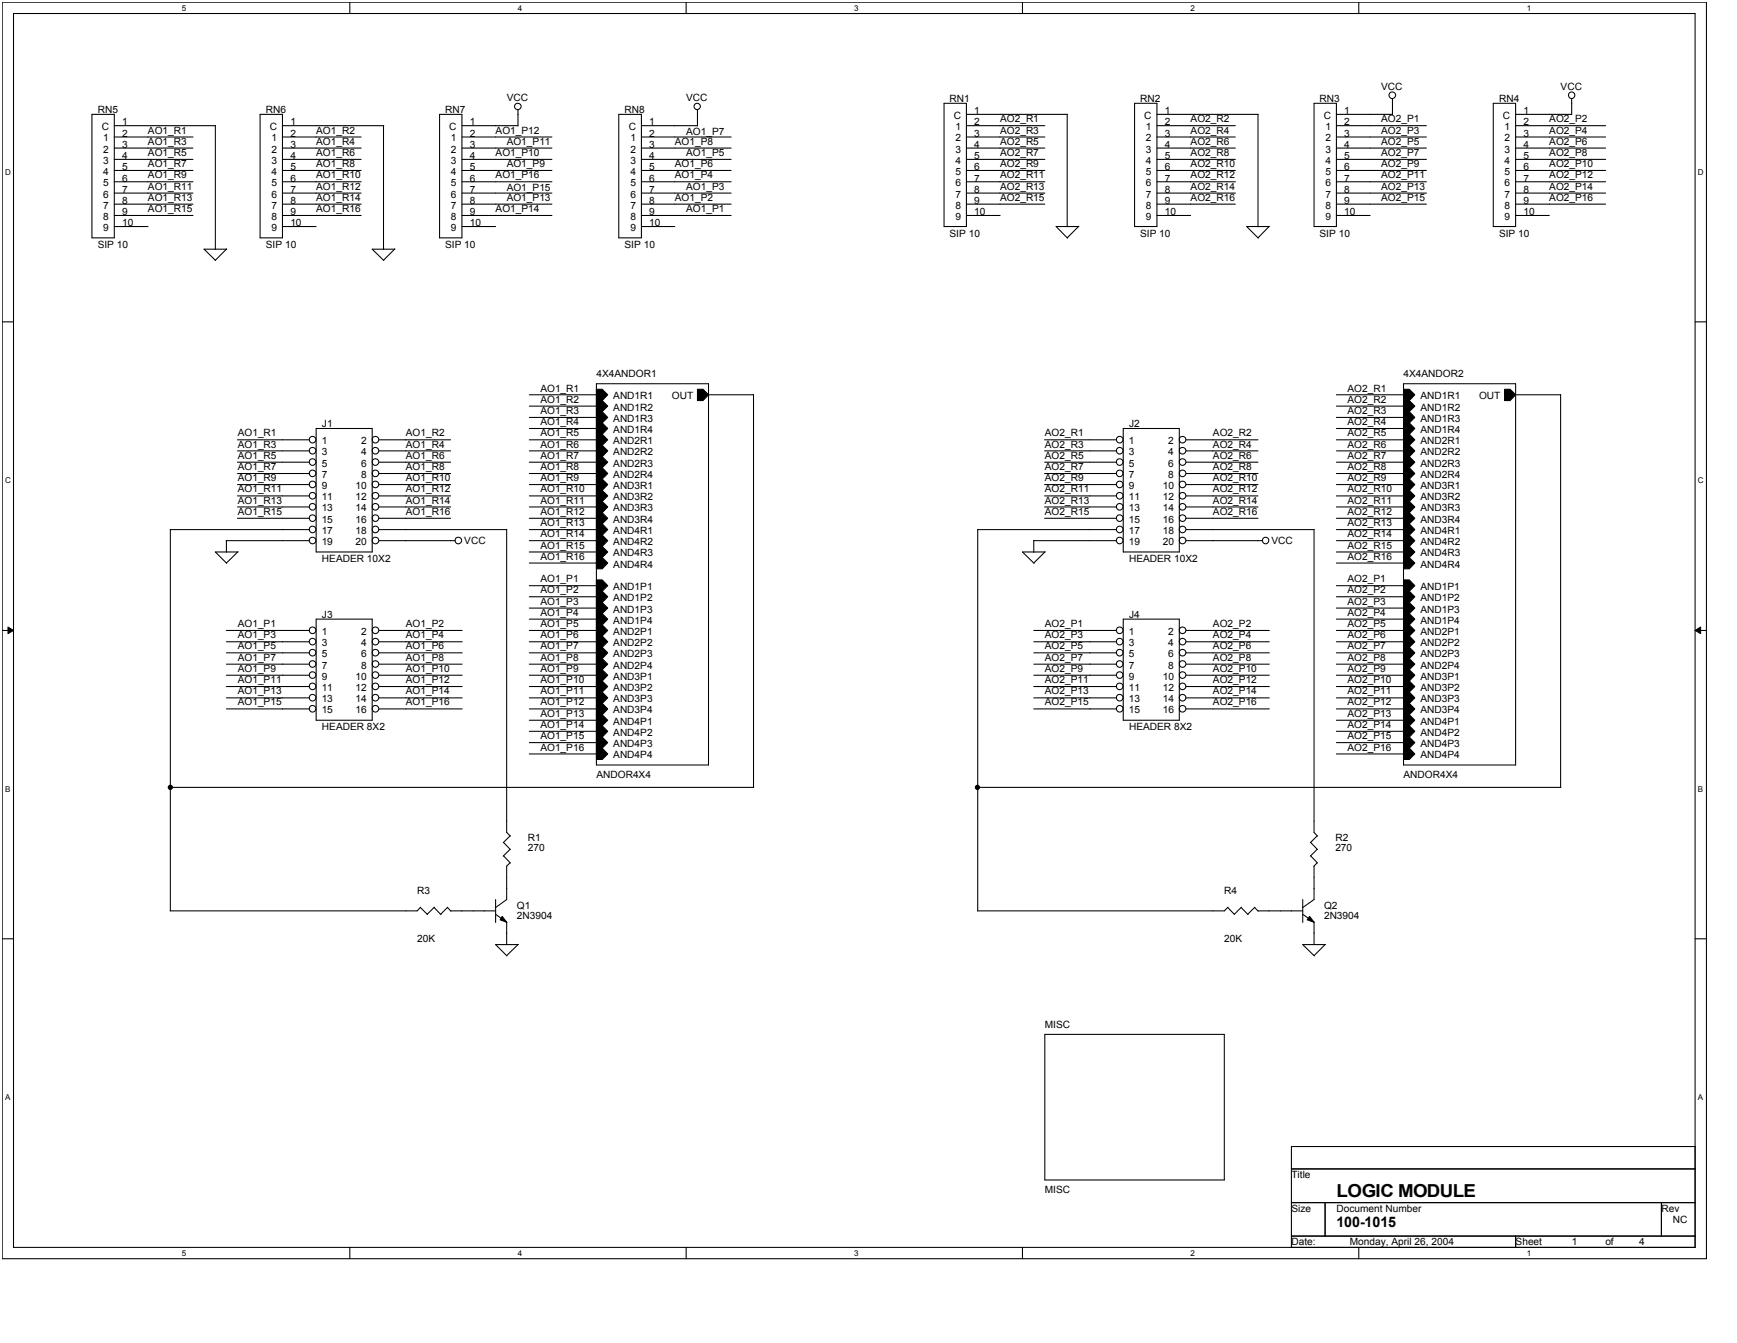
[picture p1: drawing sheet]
<svg xmlns="http://www.w3.org/2000/svg" width="279mm" height="216mm" viewBox="0 0 279 216" stroke-linecap="round" stroke-linejoin="round" font-family="sans-serif">
<path d="M.4 .4h274.1v202h-274.1zM2.2 2.2h270.5v198.3h-270.5z" fill="none" stroke="#000" stroke-width=".17"/>
<g fill="#fff">
<path d="M29.2 .6h.7v1.4h-.7z"/>
<path d="M29.2 200.7h.7v1.4h-.7z"/>
</g>
<path d="M56.3 .4v1.8M56.3 200.5v1.9" fill="none" stroke="#000" stroke-width=".17"/>
<g fill="#fff">
<path d="M83.3 .6h.7v1.4h-.7z"/>
<path d="M83.3 200.7h.7v1.4h-.7z"/>
</g>
<path d="M110.4 .4v1.8M110.4 200.5v1.9" fill="none" stroke="#000" stroke-width=".17"/>
<g fill="#fff">
<path d="M137.4 .6h.7v1.4h-.7z"/>
<path d="M137.4 200.7h.7v1.4h-.7z"/>
</g>
<path d="M164.5 .4v1.8M164.5 200.5v1.9" fill="none" stroke="#000" stroke-width=".17"/>
<g fill="#fff">
<path d="M191.5 .6h.7v1.4h-.7z"/>
<path d="M191.5 200.7h.7v1.4h-.7z"/>
</g>
<path d="M218.6 .4v1.8M218.6 200.5v1.9" fill="none" stroke="#000" stroke-width=".17"/>
<g fill="#fff">
<path d="M245.6 .6h.7v1.4h-.7z"/>
<path d="M245.6 200.7h.7v1.4h-.7z"/>
<path d="M.8 26.9h.9v1.4h-.9z"/>
<path d="M273.1 26.9h.9v1.4h-.9z"/>
<path d="M.8 76.5h.9v1.4h-.9z"/>
<path d="M273.1 76.5h.9v1.4h-.9z"/>
</g>
<path d="M.4 51.7h1.8M272.7 51.7h1.8" fill="none" stroke="#000" stroke-width=".17"/>
<g fill="#fff">
<path d="M.8 126.1h.8v1.4h-.8z"/>
<path d="M273.1 126.1h.8v1.4h-.8z"/>
</g>
<path d="M.4 101.4h1.8M272.7 101.4h1.8" fill="none" stroke="#000" stroke-width=".17"/>
<path d="M1.3 100.8l.9 .6-.9 .5zM272.7 101.4l.8-.6v1.1z" fill="#000"/>
<path d="M1.3 100.8l.9 .6-.9 .5zM272.7 101.4l.8-.6v1.1z" fill="none" stroke="#000" stroke-width=".16"/>
<g fill="#fff">
<path d="M.8 175.7h.8v1.4h-.8z"/>
<path d="M273.1 175.7h.8v1.4h-.8z"/>
</g>
<g fill="none" stroke="#000" stroke-width=".17">
<path d="M14.8 18.4h3.6v19.8h-3.6zM41.8 18.4h3.6v19.8h-3.6zM70.7 18.4h3.6v19.8h-3.6zM83.3 17.7v2.5M99.5 18.4h3.7v19.8h-3.7zM112.2 17.7v2.5M151.9 16.6h3.5v19.8h-3.5zM155.4 18.4h16.3M171.7 18.4v18.1M182.5 16.6h3.6v19.8h-3.6zM186.1 18.4h16.3M202.4 18.4v18.1"/>
<path d="M211.4 16.6h3.6v19.8h-3.6zM215 18.4h9M224 15.9v2.5M240.2 16.6h3.6v19.8h-3.6zM243.8 18.4h9M252.8 15.9v2.5M18.4 36.4h5.4M18.4 20.2h16.3M18.4 22h12.6M18.4 23.8h12.6M18.4 25.6h12.6M18.4 27.4h12.6"/>
<path d="M18.4 29.2h12.6M18.4 31h12.6M18.4 32.8h12.6M18.4 34.6h12.6M34.6 20.2v19.9M45.4 36.4h5.5M45.4 20.2h16.3M45.4 22h12.7M45.4 23.8h12.7M45.4 25.6h12.7M45.4 27.4h12.7M45.4 29.2h12.7"/>
<path d="M45.4 31h12.7M45.4 32.8h12.7M45.4 34.6h12.7M61.7 20.2v19.9M74.3 36.4h5.4M74.3 20.2h9M74.3 22h14.5M74.3 23.8h14.5M74.3 25.6h14.5M74.3 27.4h14.5M74.3 29.2h14.5M74.3 31h14.5"/>
<path d="M74.3 32.8h14.5M74.3 34.6h14.5M103.2 36.4h5.3M103.2 20.2h9M103.2 22h14.4M103.2 23.8h14.4M103.2 25.6h14.4M103.2 27.4h14.4M103.2 29.2h14.4M103.2 31h14.4M103.2 32.8h14.4M103.2 34.6h14.4"/>
<path d="M155.4 20.2h12.7M155.4 22h12.7M155.4 23.8h12.7M155.4 25.6h12.7M155.4 27.4h12.7M155.4 29.2h12.7M155.4 31h12.7M155.4 32.8h12.7M155.4 34.6h5.5M173.5 36.4h-3.6l1.8 1.9M173.5 36.4l-1.8 1.8M186.1 20.2h12.6"/>
<path d="M186.1 22h12.6M186.1 23.8h12.6M186.1 25.6h12.6M186.1 27.4h12.6M186.1 29.2h12.6M186.1 31h12.6M186.1 32.8h12.6M186.1 34.6h5.4M204.2 36.4h-3.7l1.9 1.9M204.2 36.4l-1.8 1.8M215 20.2h14.4M215 22h14.4"/>
<path d="M215 23.8h14.4M215 25.6h14.4M215 27.4h14.4M215 29.2h14.4M215 31h14.4M215 32.8h14.4M215 34.6h5.4M243.8 20.2h14.5M243.8 22h14.5M243.8 23.8h14.5M243.8 25.6h14.5M243.8 27.4h14.5"/>
<path d="M243.8 29.2h14.5M243.8 31h14.5M243.8 32.8h14.5M243.8 34.6h5.4M36.5 40.1h-3.7l1.9 1.8M36.5 40l-1.9 1.8M63.5 40.1h-3.6l1.8 1.8M63.5 40l-1.8 1.8M38.2 70.7h11.6M38.2 72.5h11.6M38.2 74.3h11.6M38.2 76.1h11.6"/>
<path d="M38.2 77.9h11.6M38.2 79.7h11.6M50.9 68.9h9v19.8h-9zM61 70.7h11.5M61 72.5h11.5M61 74.3h11.5M61 76.1h11.5M61 77.9h11.5M61 79.7h11.5M85.1 68.9h10.9M85.1 70.7h10.9M85.1 72.5h10.9"/>
<path d="M85.1 74.3h10.9M85.1 76.1h10.9M85.1 77.9h10.9M85.1 79.7h10.9M85.1 65.3h10.9M85.1 63.5h10.9M85.1 67.1h10.9M95.9 62.6h1l.9 .9-.9 .9h-1zM95.9 64.4h1l.9 .9-.9 .9h-1zM95.9 66.2h1l.9 .9-.9 .9h-1zM95.9 68h1l.9 .9-.9 .9h-1zM95.9 69.8h1l.9 .9-.9 .9h-1z"/>
<path d="M95.9 71.6h1l.9 .9-.9 .9h-1zM95.9 73.4h1l.9 .9-.9 .9h-1zM95.9 75.2h1l.9 .9-.9 .9h-1zM95.9 77h1l.9 .9-.9 .9h-1zM95.9 78.8h1l.9 .9-.9 .9h-1zM95.9 61.7h18.1v61.3h-18.1zM112.2 62.6h.9l.9 .9-.9 .9h-.9zM113.9 63.5h7.3M121.2 63.4v63.2M168 70.7h11.6M168 72.5h11.6M168 74.3h11.6"/>
<path d="M168 76.1h11.6M168 77.9h11.6M168 79.7h11.6M180.7 68.9h9v19.8h-9zM190.8 70.7h11.6M190.8 72.5h11.6M190.8 74.3h11.6M190.8 76.1h11.6M190.8 77.9h11.6M190.8 79.7h11.6M215 68.9h10.8M215 70.7h10.8"/>
<path d="M215 72.5h10.8M215 74.3h10.8M215 76.1h10.8M215 77.9h10.8M215 79.7h10.8M215 65.3h10.8M215 63.5h10.8M215 67.1h10.8M225.8 62.6h.9l.9 .9-.9 .9h-.9zM225.8 64.4h.9l.9 .9-.9 .9h-.9zM225.8 66.2h.9l.9 .9-.9 .9h-.9zM225.8 68h.9l.9 .9-.9 .9h-.9z"/>
<path d="M225.8 69.8h.9l.9 .9-.9 .9h-.9zM225.8 71.6h.9l.9 .9-.9 .9h-.9zM225.8 73.4h.9l.9 .9-.9 .9h-.9zM225.8 75.2h.9l.9 .9-.9 .9h-.9zM225.8 77h.9l.9 .9-.9 .9h-.9zM225.8 78.8h.9l.9 .9-.9 .9h-.9zM225.8 61.7h18v61.3h-18zM242 62.6h.9l.9 .9-.9 .9h-.9zM243.7 63.5h7.3M251 63.4v63.2M27.4 85.1h22.4M27.4 85.1v61.3"/>
<path d="M36.4 86.9h13.4M36.4 86.9v1.9M38.2 81.5h11.6M38.2 83.3h11.6M38.3 88.7h-3.7l1.9 1.9M38.3 88.7l-1.9 1.8M50.9 99.5h9v16.3h-9zM61 86.9h12.2M61 81.5h11.5M61 83.3h11.5M61 85.1h20.5M81.5 85.1v48.7l.6 .6"/>
<path d="M85.1 88.7h10.9M85.1 86.9h10.9M85.1 99.5h10.9M85.1 81.5h10.9M85.1 83.3h10.9M85.1 85.1h10.9M85.1 94.2h10.9M85.1 95.9h10.9M85.1 97.8h10.9M85.1 90.5h10.9M95.9 80.6h1l.9 .9-.9 .9h-1zM95.9 82.4h1l.9 .9-.9 .9h-1z"/>
<path d="M95.9 84.2h1l.9 .9-.9 .9h-1zM95.9 86h1l.9 .9-.9 .9h-1zM95.9 87.8h1l.9 .9-.9 .9h-1zM95.9 89.6h1l.9 .9-.9 .9h-1zM95.9 93.2h1l.9 1-.9 .8h-1zM95.9 95h1l.9 .9-.9 1h-1zM95.9 96.9h1l.9 .9-.9 .8h-1zM95.9 98.6h1l.9 .9-.9 1h-1zM157.3 85.1h22.3M157.3 85.1v61.3M166.2 86.9h13.4M166.3 86.9v1.9"/>
<path d="M168 81.5h11.6M168 83.3h11.6M168.1 88.7h-3.6l1.8 1.9M168.1 88.7l-1.8 1.8M180.7 99.5h9v16.3h-9zM190.8 86.9h12.3M190.8 81.5h11.6M190.8 83.3h11.6M190.8 85.1h20.6M211.4 85.1v48.7l.5 .6M215 88.7h10.8M215 86.9h10.8"/>
<path d="M215 99.5h10.8M215 81.5h10.8M215 83.3h10.8M215 85.1h10.8M215 94.2h10.8M215 95.9h10.8M215 97.8h10.8M215 90.5h10.8M225.8 80.6h.9l.9 .9-.9 .9h-.9zM225.8 82.4h.9l.9 .9-.9 .9h-.9zM225.8 84.2h.9l.9 .9-.9 .9h-.9zM225.8 86h.9l.9 .9-.9 .9h-.9z"/>
<path d="M225.8 87.8h.9l.9 .9-.9 .9h-.9zM225.8 89.6h.9l.9 .9-.9 .9h-.9zM225.8 93.2h.9l.9 1-.9 .8h-.9zM225.8 95h.9l.9 .9-.9 1h-.9zM225.8 96.9h.9l.9 .9-.9 .8h-.9zM225.8 98.6h.9l.9 .9-.9 1h-.9zM36.4 101.4h13.4M36.4 103.2h13.4M36.4 104.9h13.4M36.4 106.8h13.4M36.4 108.5h13.4M36.4 110.4h13.4"/>
<path d="M36.4 112.2h13.4M36.4 114h13.4M61 101.4h13.3M61 103.2h13.3M61 104.9h13.3M61 106.8h13.3M61 108.5h13.3M61 110.4h13.3M61 112.2h13.3M61 114h13.3M85.1 115.8h10.9M85.1 101.4h10.9"/>
<path d="M85.1 103.2h10.9M85.1 104.9h10.9M85.1 106.8h10.9M85.1 108.5h10.9M85.1 110.4h10.9M85.1 112.2h10.9M85.1 114h10.9M85.1 117.6h10.9M85.1 119.4h10.9M95.9 100.5h1l.9 .9-.9 .8h-1zM95.9 102.2h1l.9 1-.9 .9h-1zM95.9 104.1h1l.9 .8-.9 1h-1z"/>
<path d="M95.9 105.9h1l.9 .9-.9 .9h-1zM95.9 107.7h1l.9 .8-.9 1h-1zM95.9 109.5h1l.9 .9-.9 .9h-1zM95.9 111.3h1l.9 .9-.9 .9h-1zM95.9 113.1h1l.9 .9-.9 .9h-1zM95.9 114.9h1l.9 .9-.9 .9h-1zM95.9 116.7h1l.9 .9-.9 .9h-1zM95.9 118.5h1l.9 .9-.9 .9h-1zM166.3 101.4h13.3M166.3 103.2h13.3M166.3 104.9h13.3M166.3 106.8h13.3"/>
<path d="M166.3 108.5h13.3M166.3 110.4h13.3M166.3 112.2h13.3M166.3 114h13.3M190.8 101.4h13.4M190.8 103.2h13.4M190.8 104.9h13.4M190.8 106.8h13.4M190.8 108.5h13.4M190.8 110.4h13.4M190.8 112.2h13.4M190.8 114h13.4"/>
<path d="M215 115.8h10.8M215 101.4h10.8M215 103.2h10.8M215 104.9h10.8M215 106.8h10.8M215 108.5h10.8M215 110.4h10.8M215 112.2h10.8M215 114h10.8M215 117.6h10.8M215 119.4h10.8M225.8 100.5h.9l.9 .9-.9 .8h-.9z"/>
<path d="M225.8 102.2h.9l.9 1-.9 .9h-.9zM225.8 104.1h.9l.9 .8-.9 1h-.9zM225.8 105.9h.9l.9 .9-.9 .9h-.9zM225.8 107.7h.9l.9 .8-.9 1h-.9zM225.8 109.5h.9l.9 .9-.9 .9h-.9zM225.8 111.3h.9l.9 .9-.9 .9h-.9zM225.8 113.1h.9l.9 .9-.9 .9h-.9zM225.8 114.9h.9l.9 .9-.9 .9h-.9zM225.8 116.7h.9l.9 .9-.9 .9h-.9zM225.8 118.5h.9l.9 .9-.9 .9h-.9zM27.4 126.6h93.8M81 135.4l1.1 1.2"/>
<path d="M81 137.6l1.1 1.1M81.5 139.2v5.4l-1.8 1.3M82 134.4l-1.1 1.1M82 136.5l-1.1 1.1M82 138.7l-.5 .6M85.1 121.2h10.9M95.9 120.3h1l.9 .9-.9 .9h-1zM157.3 126.6h93.8M210.8 135.4l1.1 1.2M210.8 137.6l1.1 1.1M211.4 139.2v5.4l-1.9 1.3M211.9 134.4l-1.1 1.1"/>
<path d="M211.9 136.5l-1.1 1.1M211.9 138.7l-.6 .6M215 121.2h10.8M225.8 120.3h.9l.9 .9-.9 .9h-.9zM.4 150.9h1.8M67.6 145.9l1.2 1.1M67.7 145.8l-.6 .6h-39.7M69.8 145.9l1.1 1.1M69.9 145.8l-1.2 1.2M72 145.9l.5 .6M72 145.8l-1.1 1.2M72.5 146.4h7.2"/>
<path d="M79.7 147l1.8 1.3M79.7 144.6v3.7M80.8 147.3l.7 1-1.1-.4zM81.5 148.3v3.6M83.4 151.9h-3.7l1.8 1.8M83.4 151.8l-1.9 1.8M197.5 145.9l1.1 1.1M197.5 145.8l-.6 .6h-39.7M199.6 145.9l1.1 1.1M199.7 145.8l-1.2 1.2M201.8 145.9l.6 .6M201.8 145.8l-1.1 1.2"/>
<path d="M202.4 146.4h7.1M209.5 147l1.9 1.3M209.5 144.6v3.7M210.6 147.3l.8 1-1.1-.4zM211.4 148.3v3.6M213.2 151.9h-3.7l1.9 1.8M213.2 151.8l-1.8 1.8M272.7 150.9h1.8M168.1 166.3h28.8v23.4h-28.8zM207.7 184.3h65v16.2h-65zM207.7 187.9h65M207.7 193.3h65"/>
<path d="M207.7 198.7h65M213.1 193.3v5.4M243.8 198.7v1.8M267.2 193.3v5.4"/>
<circle cx="83.3" cy="17.1" r=".52"/>
<circle cx="112.1" cy="17.1" r=".51"/>
<circle cx="224" cy="15.3" r=".54"/>
<circle cx="252.8" cy="15.3" r=".52"/>
<circle cx="50.3" cy="79.7" r=".54"/>
<circle cx="50.3" cy="76.1" r=".54"/>
<circle cx="50.3" cy="72.5" r=".54"/>
<circle cx="50.3" cy="70.7" r=".54"/>
<circle cx="50.3" cy="77.9" r=".54"/>
<circle cx="50.3" cy="74.3" r=".54"/>
<circle cx="60.4" cy="72.5" r=".54"/>
<circle cx="60.4" cy="70.7" r=".54"/>
<circle cx="60.4" cy="76.1" r=".54"/>
<circle cx="60.4" cy="79.7" r=".54"/>
<circle cx="60.4" cy="77.9" r=".54"/>
<circle cx="60.4" cy="74.3" r=".54"/>
<circle cx="180.1" cy="72.5" r=".54"/>
<circle cx="180.1" cy="79.7" r=".54"/>
<circle cx="180.1" cy="70.7" r=".54"/>
<circle cx="180.1" cy="76.1" r=".54"/>
<circle cx="180.1" cy="77.9" r=".54"/>
<circle cx="180.1" cy="74.3" r=".54"/>
<circle cx="190.2" cy="70.7" r=".54"/>
<circle cx="190.2" cy="72.5" r=".54"/>
<circle cx="190.2" cy="79.7" r=".54"/>
<circle cx="190.2" cy="76.1" r=".54"/>
<circle cx="190.2" cy="77.9" r=".54"/>
<circle cx="190.2" cy="74.3" r=".54"/>
<circle cx="50.3" cy="85.1" r=".54"/>
<circle cx="50.3" cy="81.5" r=".54"/>
<circle cx="50.3" cy="83.3" r=".54"/>
<circle cx="50.3" cy="86.9" r=".54"/>
<circle cx="60.4" cy="81.5" r=".54"/>
<circle cx="60.4" cy="85.1" r=".54"/>
<circle cx="60.4" cy="83.3" r=".54"/>
<circle cx="60.4" cy="86.9" r=".54"/>
<circle cx="73.7" cy="86.9" r=".54"/>
<circle cx="180.1" cy="81.5" r=".54"/>
<circle cx="180.1" cy="85.1" r=".54"/>
<circle cx="180.1" cy="83.3" r=".54"/>
<circle cx="180.1" cy="86.9" r=".54"/>
<circle cx="190.2" cy="81.5" r=".54"/>
<circle cx="190.2" cy="85.1" r=".54"/>
<circle cx="190.2" cy="83.3" r=".54"/>
<circle cx="190.2" cy="86.9" r=".54"/>
<circle cx="203.6" cy="86.9" r=".52"/>
<circle cx="50.3" cy="101.3" r=".54"/>
<circle cx="50.3" cy="106.7" r=".54"/>
<circle cx="50.3" cy="110.3" r=".54"/>
<circle cx="50.3" cy="112.2" r=".54"/>
<circle cx="50.3" cy="108.5" r=".54"/>
<circle cx="50.3" cy="103.1" r=".54"/>
<circle cx="50.3" cy="104.9" r=".54"/>
<circle cx="50.3" cy="113.9" r=".54"/>
<circle cx="60.4" cy="106.7" r=".54"/>
<circle cx="60.4" cy="112.2" r=".54"/>
<circle cx="60.4" cy="101.3" r=".54"/>
<circle cx="60.4" cy="104.9" r=".54"/>
<circle cx="60.4" cy="110.3" r=".54"/>
<circle cx="60.4" cy="108.5" r=".54"/>
<circle cx="60.4" cy="103.1" r=".54"/>
<circle cx="60.4" cy="113.9" r=".54"/>
<circle cx="180.1" cy="106.7" r=".54"/>
<circle cx="180.1" cy="112.2" r=".54"/>
<circle cx="180.1" cy="108.5" r=".54"/>
<circle cx="180.1" cy="101.3" r=".54"/>
<circle cx="180.1" cy="104.9" r=".54"/>
<circle cx="180.1" cy="110.3" r=".54"/>
<circle cx="180.1" cy="103.1" r=".54"/>
<circle cx="180.1" cy="113.9" r=".54"/>
<circle cx="190.2" cy="106.7" r=".54"/>
<circle cx="190.2" cy="112.2" r=".54"/>
<circle cx="190.2" cy="101.3" r=".54"/>
<circle cx="190.2" cy="104.9" r=".54"/>
<circle cx="190.2" cy="110.3" r=".54"/>
<circle cx="190.2" cy="103.1" r=".54"/>
<circle cx="190.2" cy="108.5" r=".54"/>
<circle cx="190.2" cy="113.9" r=".54"/>
<circle cx="27.4" cy="126.6" r=".34"/>
<circle cx="157.2" cy="126.6" r=".34"/>
</g>
<g fill="#000">
<path d="M80.8 147.3l.7 1-1.1-.4zM210.6 147.3l.8 1-1.1-.4z"/>
<path d="M95.9 62.6h1l.9 .9-.9 .9h-1z" fill-rule="evenodd"/>
<path d="M95.9 64.4h1l.9 .9-.9 .9h-1z" fill-rule="evenodd"/>
<path d="M95.9 66.2h1l.9 .9-.9 .9h-1z" fill-rule="evenodd"/>
<path d="M95.9 68h1l.9 .9-.9 .9h-1z" fill-rule="evenodd"/>
<path d="M95.9 69.8h1l.9 .9-.9 .9h-1z" fill-rule="evenodd"/>
<path d="M95.9 71.6h1l.9 .9-.9 .9h-1z" fill-rule="evenodd"/>
<path d="M95.9 73.4h1l.9 .9-.9 .9h-1z" fill-rule="evenodd"/>
<path d="M95.9 75.2h1l.9 .9-.9 .9h-1z" fill-rule="evenodd"/>
<path d="M95.9 77h1l.9 .9-.9 .9h-1z" fill-rule="evenodd"/>
<path d="M95.9 78.8h1l.9 .9-.9 .9h-1z" fill-rule="evenodd"/>
<path d="M112.2 62.6h.9l.9 .9-.9 .9h-.9z" fill-rule="evenodd"/>
<path d="M225.8 62.6h.9l.9 .9-.9 .9h-.9z" fill-rule="evenodd"/>
<path d="M225.8 64.4h.9l.9 .9-.9 .9h-.9z" fill-rule="evenodd"/>
<path d="M225.8 66.2h.9l.9 .9-.9 .9h-.9z" fill-rule="evenodd"/>
<path d="M225.8 68h.9l.9 .9-.9 .9h-.9z" fill-rule="evenodd"/>
<path d="M225.8 69.8h.9l.9 .9-.9 .9h-.9z" fill-rule="evenodd"/>
<path d="M225.8 71.6h.9l.9 .9-.9 .9h-.9z" fill-rule="evenodd"/>
<path d="M225.8 73.4h.9l.9 .9-.9 .9h-.9z" fill-rule="evenodd"/>
<path d="M225.8 75.2h.9l.9 .9-.9 .9h-.9z" fill-rule="evenodd"/>
<path d="M225.8 77h.9l.9 .9-.9 .9h-.9z" fill-rule="evenodd"/>
<path d="M225.8 78.8h.9l.9 .9-.9 .9h-.9z" fill-rule="evenodd"/>
<path d="M242 62.6h.9l.9 .9-.9 .9h-.9z" fill-rule="evenodd"/>
<path d="M95.9 80.6h1l.9 .9-.9 .9h-1z" fill-rule="evenodd"/>
<path d="M95.9 82.4h1l.9 .9-.9 .9h-1z" fill-rule="evenodd"/>
<path d="M95.9 84.2h1l.9 .9-.9 .9h-1z" fill-rule="evenodd"/>
<path d="M95.9 86h1l.9 .9-.9 .9h-1z" fill-rule="evenodd"/>
<path d="M95.9 87.8h1l.9 .9-.9 .9h-1z" fill-rule="evenodd"/>
<path d="M95.9 89.6h1l.9 .9-.9 .9h-1z" fill-rule="evenodd"/>
<path d="M95.9 93.2h1l.9 1-.9 .8h-1z" fill-rule="evenodd"/>
<path d="M95.9 95h1l.9 .9-.9 1h-1z" fill-rule="evenodd"/>
<path d="M95.9 96.9h1l.9 .9-.9 .8h-1z" fill-rule="evenodd"/>
<path d="M95.9 98.6h1l.9 .9-.9 1h-1z" fill-rule="evenodd"/>
<path d="M225.8 80.6h.9l.9 .9-.9 .9h-.9z" fill-rule="evenodd"/>
<path d="M225.8 82.4h.9l.9 .9-.9 .9h-.9z" fill-rule="evenodd"/>
<path d="M225.8 84.2h.9l.9 .9-.9 .9h-.9z" fill-rule="evenodd"/>
<path d="M225.8 86h.9l.9 .9-.9 .9h-.9z" fill-rule="evenodd"/>
<path d="M225.8 87.8h.9l.9 .9-.9 .9h-.9z" fill-rule="evenodd"/>
<path d="M225.8 89.6h.9l.9 .9-.9 .9h-.9z" fill-rule="evenodd"/>
<path d="M225.8 93.2h.9l.9 1-.9 .8h-.9z" fill-rule="evenodd"/>
<path d="M225.8 95h.9l.9 .9-.9 1h-.9z" fill-rule="evenodd"/>
<path d="M225.8 96.9h.9l.9 .9-.9 .8h-.9z" fill-rule="evenodd"/>
<path d="M225.8 98.6h.9l.9 .9-.9 1h-.9z" fill-rule="evenodd"/>
<path d="M95.9 100.5h1l.9 .9-.9 .8h-1z" fill-rule="evenodd"/>
<path d="M95.9 102.2h1l.9 1-.9 .9h-1z" fill-rule="evenodd"/>
<path d="M95.9 104.1h1l.9 .8-.9 1h-1z" fill-rule="evenodd"/>
<path d="M95.9 105.9h1l.9 .9-.9 .9h-1z" fill-rule="evenodd"/>
<path d="M95.9 107.7h1l.9 .8-.9 1h-1z" fill-rule="evenodd"/>
<path d="M95.9 109.5h1l.9 .9-.9 .9h-1z" fill-rule="evenodd"/>
<path d="M95.9 111.3h1l.9 .9-.9 .9h-1z" fill-rule="evenodd"/>
<path d="M95.9 113.1h1l.9 .9-.9 .9h-1z" fill-rule="evenodd"/>
<path d="M95.9 114.9h1l.9 .9-.9 .9h-1z" fill-rule="evenodd"/>
<path d="M95.9 116.7h1l.9 .9-.9 .9h-1z" fill-rule="evenodd"/>
<path d="M95.9 118.5h1l.9 .9-.9 .9h-1z" fill-rule="evenodd"/>
<path d="M225.8 100.5h.9l.9 .9-.9 .8h-.9z" fill-rule="evenodd"/>
<path d="M225.8 102.2h.9l.9 1-.9 .9h-.9z" fill-rule="evenodd"/>
<path d="M225.8 104.1h.9l.9 .8-.9 1h-.9z" fill-rule="evenodd"/>
<path d="M225.8 105.9h.9l.9 .9-.9 .9h-.9z" fill-rule="evenodd"/>
<path d="M225.8 107.7h.9l.9 .8-.9 1h-.9z" fill-rule="evenodd"/>
<path d="M225.8 109.5h.9l.9 .9-.9 .9h-.9z" fill-rule="evenodd"/>
<path d="M225.8 111.3h.9l.9 .9-.9 .9h-.9z" fill-rule="evenodd"/>
<path d="M225.8 113.1h.9l.9 .9-.9 .9h-.9z" fill-rule="evenodd"/>
<path d="M225.8 114.9h.9l.9 .9-.9 .9h-.9z" fill-rule="evenodd"/>
<path d="M225.8 116.7h.9l.9 .9-.9 .9h-.9z" fill-rule="evenodd"/>
<path d="M225.8 118.5h.9l.9 .9-.9 .9h-.9z" fill-rule="evenodd"/>
<path d="M95.9 120.3h1l.9 .9-.9 .9h-1z" fill-rule="evenodd"/>
<path d="M225.8 120.3h.9l.9 .9-.9 .9h-.9z" fill-rule="evenodd"/>
<circle cx="27.4" cy="126.6" r=".34"/>
<circle cx="157.2" cy="126.6" r=".34"/>
</g>
<text font-size="2.9" x="215" y="192.4">LOGIC MODULE</text>
<text font-size="2.3" x="215" y="197.3">100-1015</text>
<g font-size="1.6">
<text x="81.5" y="16.2">VCC</text>
<text x="110.4" y="16.2">VCC</text>
<text x="152.7" y="16.4">RN1</text>
<text x="183.4" y="16.4">RN2</text>
<text x="212.3" y="16.4">RN3</text>
<text x="222.2" y="14.4">VCC</text>
<text x="241.1" y="16.4">RN4</text>
<text x="251" y="14.4">VCC</text>
<text x="15.7" y="18.2">RN5</text>
<text x="16.4" y="20.9">C</text>
<text x="16.6" y="22.7">1</text>
<text x="19.7" y="20.2">1</text>
<text x="19.7" y="22">2</text>
<text x="19.7" y="23.8">3</text>
<text x="23.8" y="23.3">AO1_R3</text>
<text x="23.8" y="21.5">AO1_R1</text>
<text x="42.8" y="18.2">RN6</text>
<text x="43.4" y="20.9">C</text>
<text x="43.7" y="22.7">1</text>
<text x="46.7" y="20.2">1</text>
<text x="46.7" y="22">2</text>
<text x="46.7" y="23.8">3</text>
<text x="50.9" y="23.3">AO1_R4</text>
<text x="50.9" y="21.5">AO1_R2</text>
<text x="71.6" y="18.2">RN7</text>
<text x="72.3" y="20.9">C</text>
<text x="72.5" y="22.7">1</text>
<text x="75.6" y="20.2">1</text>
<text x="75.6" y="22">2</text>
<text x="75.6" y="23.8">3</text>
<text x="79.7" y="21.5">AO1_P12</text>
<text x="81.5" y="23.3">AO1_P11</text>
<text x="100.5" y="18.2">RN8</text>
<text x="101.1" y="20.9">C</text>
<text x="101.4" y="22.7">1</text>
<text x="104.4" y="20.2">1</text>
<text x="104.4" y="22">2</text>
<text x="104.4" y="23.8">3</text>
<text x="108.5" y="23.3">AO1_P8</text>
<text x="110.4" y="21.6">AO1_P7</text>
<text x="153.4" y="19.1">C</text>
<text x="153.7" y="20.9">1</text>
<text x="153.7" y="22.7">2</text>
<text x="156.7" y="18.3">1</text>
<text x="156.7" y="20.2">2</text>
<text x="156.7" y="22">3</text>
<text x="156.7" y="23.8">4</text>
<text x="160.9" y="23.3">AO2_R5</text>
<text x="160.9" y="21.5">AO2_R3</text>
<text x="160.9" y="19.7">AO2_R1</text>
<text x="184.1" y="19.1">C</text>
<text x="184.3" y="20.9">1</text>
<text x="184.3" y="22.7">2</text>
<text x="187.4" y="18.3">1</text>
<text x="187.4" y="20.2">2</text>
<text x="187.4" y="22">3</text>
<text x="187.4" y="23.8">4</text>
<text x="191.5" y="19.7">AO2_R2</text>
<text x="191.5" y="21.5">AO2_R4</text>
<text x="191.5" y="23.3">AO2_R6</text>
<text x="212.9" y="19.1">C</text>
<text x="213.2" y="20.9">1</text>
<text x="213.2" y="22.7">2</text>
<text x="216.2" y="18.3">1</text>
<text x="216.2" y="20.2">2</text>
<text x="216.2" y="22">3</text>
<text x="216.2" y="23.8">4</text>
<text x="222.2" y="19.7">AO2_P1</text>
<text x="222.2" y="23.3">AO2_P5</text>
<text x="222.2" y="21.5">AO2_P3</text>
<text x="241.8" y="19.1">C</text>
<text x="242" y="20.9">1</text>
<text x="242" y="22.7">2</text>
<text x="245.1" y="18.3">1</text>
<text x="245.1" y="20.2">2</text>
<text x="245.1" y="22">3</text>
<text x="245.1" y="23.8">4</text>
<text x="249.2" y="21.5">AO2_P4</text>
<text x="249.2" y="19.7">AO2_P2</text>
<text x="249.2" y="23.3">AO2_P6</text>
<text x="16.6" y="24.5">2</text>
<text x="16.6" y="26.3">3</text>
<text x="16.6" y="28.1">4</text>
<text x="16.6" y="29.9">5</text>
<text x="19.7" y="25.6">4</text>
<text x="19.7" y="27.4">5</text>
<text x="19.7" y="29.2">6</text>
<text x="23.8" y="26.9">AO1_R7</text>
<text x="23.8" y="28.7">AO1_R9</text>
<text x="23.8" y="25.1">AO1_R5</text>
<text x="43.7" y="24.5">2</text>
<text x="43.7" y="26.3">3</text>
<text x="43.7" y="28.1">4</text>
<text x="43.7" y="29.9">5</text>
<text x="46.7" y="25.6">4</text>
<text x="46.7" y="27.4">5</text>
<text x="46.7" y="29.2">6</text>
<text x="50.9" y="26.9">AO1_R8</text>
<text x="50.9" y="25.1">AO1_R6</text>
<text x="50.9" y="28.7">AO1_R10</text>
<text x="72.5" y="24.5">2</text>
<text x="72.5" y="26.3">3</text>
<text x="72.5" y="28.1">4</text>
<text x="72.5" y="29.9">5</text>
<text x="75.6" y="25.6">4</text>
<text x="75.6" y="27.4">5</text>
<text x="75.6" y="29.2">6</text>
<text x="79.7" y="28.7">AO1_P16</text>
<text x="79.7" y="25.1">AO1_P10</text>
<text x="81.5" y="26.9">AO1_P9</text>
<text x="101.4" y="24.5">2</text>
<text x="101.4" y="26.3">3</text>
<text x="101.4" y="28.1">4</text>
<text x="101.4" y="29.9">5</text>
<text x="104.4" y="25.6">4</text>
<text x="104.4" y="27.4">5</text>
<text x="104.4" y="29.2">6</text>
<text x="108.5" y="26.9">AO1_P6</text>
<text x="108.5" y="28.7">AO1_P4</text>
<text x="110.4" y="25.1">AO1_P5</text>
<text x="153.7" y="24.5">3</text>
<text x="153.7" y="26.3">4</text>
<text x="153.7" y="28.1">5</text>
<text x="153.7" y="29.9">6</text>
<text x="156.7" y="25.6">5</text>
<text x="156.7" y="27.4">6</text>
<text x="156.7" y="29.2">7</text>
<text x="160.9" y="25.1">AO2_R7</text>
<text x="160.9" y="26.9">AO2_R9</text>
<text x="160.9" y="28.7">AO2_R11</text>
<text x="184.3" y="24.5">3</text>
<text x="184.3" y="26.3">4</text>
<text x="184.3" y="28.1">5</text>
<text x="184.3" y="29.9">6</text>
<text x="187.4" y="25.6">5</text>
<text x="187.4" y="27.4">6</text>
<text x="187.4" y="29.2">7</text>
<text x="191.5" y="28.7">AO2_R12</text>
<text x="191.5" y="26.9">AO2_R10</text>
<text x="191.5" y="25.1">AO2_R8</text>
<text x="213.2" y="24.5">3</text>
<text x="213.2" y="26.3">4</text>
<text x="213.2" y="28.1">5</text>
<text x="213.2" y="29.9">6</text>
<text x="216.2" y="25.6">5</text>
<text x="216.2" y="27.4">6</text>
<text x="216.2" y="29.2">7</text>
<text x="222.2" y="26.9">AO2_P9</text>
<text x="222.2" y="28.7">AO2_P11</text>
<text x="222.2" y="25.1">AO2_P7</text>
<text x="242" y="24.5">3</text>
<text x="242" y="26.3">4</text>
<text x="242" y="28.1">5</text>
<text x="242" y="29.9">6</text>
<text x="245.1" y="25.6">5</text>
<text x="245.1" y="27.4">6</text>
<text x="245.1" y="29.2">7</text>
<text x="249.2" y="25.1">AO2_P8</text>
<text x="249.2" y="28.7">AO2_P12</text>
<text x="249.2" y="26.9">AO2_P10</text>
<text x="16.6" y="31.8">6</text>
<text x="16.6" y="33.5">7</text>
<text x="16.6" y="35.4">8</text>
<text x="19.7" y="31">7</text>
<text x="19.7" y="32.8">8</text>
<text x="19.7" y="34.6">9</text>
<text x="23.8" y="32.3">AO1_R13</text>
<text x="23.8" y="34.1">AO1_R15</text>
<text x="23.8" y="30.5">AO1_R11</text>
<text x="43.7" y="31.8">6</text>
<text x="43.7" y="33.5">7</text>
<text x="43.7" y="35.4">8</text>
<text x="46.7" y="31">7</text>
<text x="46.7" y="32.8">8</text>
<text x="46.7" y="34.6">9</text>
<text x="50.9" y="34.1">AO1_R16</text>
<text x="50.9" y="32.3">AO1_R14</text>
<text x="50.9" y="30.5">AO1_R12</text>
<text x="72.5" y="31.8">6</text>
<text x="72.5" y="33.5">7</text>
<text x="72.5" y="35.4">8</text>
<text x="75.6" y="31">7</text>
<text x="75.6" y="32.8">8</text>
<text x="75.6" y="34.6">9</text>
<text x="79.7" y="34.1">AO1_P14</text>
<text x="81.5" y="32.3">AO1_P13</text>
<text x="81.5" y="30.7">AO1_P15</text>
<text x="101.4" y="31.8">6</text>
<text x="101.4" y="33.5">7</text>
<text x="101.4" y="35.4">8</text>
<text x="104.4" y="31">7</text>
<text x="104.4" y="32.8">8</text>
<text x="104.4" y="34.6">9</text>
<text x="108.5" y="32.3">AO1_P2</text>
<text x="110.4" y="34.1">AO1_P1</text>
<text x="110.4" y="30.5">AO1_P3</text>
<text x="153.7" y="31.8">7</text>
<text x="153.7" y="33.5">8</text>
<text x="153.7" y="35.4">9</text>
<text x="156.7" y="31">8</text>
<text x="156.7" y="32.8">9</text>
<text x="156.7" y="34.6">10</text>
<text x="160.9" y="32.3">AO2_R15</text>
<text x="160.9" y="30.5">AO2_R13</text>
<text x="184.3" y="31.8">7</text>
<text x="184.3" y="33.5">8</text>
<text x="184.3" y="35.4">9</text>
<text x="187.4" y="31">8</text>
<text x="187.4" y="32.8">9</text>
<text x="187.4" y="34.6">10</text>
<text x="191.5" y="30.5">AO2_R14</text>
<text x="191.5" y="32.3">AO2_R16</text>
<text x="213.2" y="31.8">7</text>
<text x="213.2" y="33.5">8</text>
<text x="213.2" y="35.4">9</text>
<text x="216.2" y="31">8</text>
<text x="216.2" y="32.8">9</text>
<text x="216.2" y="34.6">10</text>
<text x="222.2" y="32.3">AO2_P15</text>
<text x="222.2" y="30.5">AO2_P13</text>
<text x="242" y="31.8">7</text>
<text x="242" y="33.5">8</text>
<text x="242" y="35.4">9</text>
<text x="245.1" y="31">8</text>
<text x="245.1" y="32.8">9</text>
<text x="245.1" y="34.6">10</text>
<text x="249.2" y="30.5">AO2_P14</text>
<text x="249.2" y="32.3">AO2_P16</text>
<text x="15.7" y="39.8">SIP 10</text>
<text x="16.6" y="37.1">9</text>
<text x="19.7" y="36.4">10</text>
<text x="42.8" y="39.8">SIP 10</text>
<text x="43.7" y="37.1">9</text>
<text x="46.7" y="36.4">10</text>
<text x="71.6" y="39.8">SIP 10</text>
<text x="72.5" y="37.1">9</text>
<text x="75.6" y="36.4">10</text>
<text x="100.5" y="39.8">SIP 10</text>
<text x="101.4" y="37.1">9</text>
<text x="104.4" y="36.4">10</text>
<text x="152.7" y="38.1">SIP 10</text>
<text x="183.4" y="38.1">SIP 10</text>
<text x="212.3" y="38.1">SIP 10</text>
<text x="241.1" y="38.1">SIP 10</text>
<text x="86.9" y="64.7">AO1_R2</text>
<text x="86.9" y="63">AO1_R1</text>
<text x="95.9" y="60.6">4X4ANDOR1</text>
<text x="98.6" y="64.2">AND1R1</text>
<text x="108.1" y="64.2">OUT</text>
<text x="216.7" y="64.7">AO2_R2</text>
<text x="216.7" y="63">AO2_R1</text>
<text x="225.8" y="60.6">4X4ANDOR2</text>
<text x="228.5" y="64.2">AND1R1</text>
<text x="237.9" y="64.2">OUT</text>
<text x="38.2" y="70.2">AO1_R1</text>
<text x="38.2" y="72">AO1_R3</text>
<text x="51.7" y="71.4">1</text>
<text x="51.8" y="68.7">J1</text>
<text x="58.1" y="71.4">2</text>
<text x="65.3" y="70.2">AO1_R2</text>
<text x="65.3" y="72">AO1_R4</text>
<text x="86.9" y="70.2">AO1_R5</text>
<text x="86.9" y="72">AO1_R6</text>
<text x="86.9" y="66.6">AO1_R3</text>
<text x="86.9" y="68.3">AO1_R4</text>
<text x="98.6" y="66">AND1R2</text>
<text x="98.6" y="67.8">AND1R3</text>
<text x="98.6" y="69.6">AND1R4</text>
<text x="98.6" y="71.4">AND2R1</text>
<text x="168.1" y="70.2">AO2_R1</text>
<text x="168.1" y="72">AO2_R3</text>
<text x="181.6" y="71.4">1</text>
<text x="181.6" y="68.7">J2</text>
<text x="187.9" y="71.4">2</text>
<text x="195.1" y="70.2">AO2_R2</text>
<text x="195.1" y="72">AO2_R4</text>
<text x="216.7" y="66.6">AO2_R3</text>
<text x="216.7" y="72">AO2_R6</text>
<text x="216.7" y="70.2">AO2_R5</text>
<text x="216.7" y="68.3">AO2_R4</text>
<text x="228.5" y="66">AND1R2</text>
<text x="228.5" y="67.8">AND1R3</text>
<text x="228.5" y="69.6">AND1R4</text>
<text x="228.5" y="71.4">AND2R1</text>
<text x="38.2" y="75.6">AO1_R7</text>
<text x="38.2" y="73.8">AO1_R5</text>
<text x="38.2" y="77.4">AO1_R9</text>
<text x="51.7" y="73.2">3</text>
<text x="51.7" y="75">5</text>
<text x="51.7" y="76.8">7</text>
<text x="58.1" y="73.2">4</text>
<text x="58.1" y="75">6</text>
<text x="58.1" y="76.8">8</text>
<text x="65.3" y="73.8">AO1_R6</text>
<text x="65.3" y="75.6">AO1_R8</text>
<text x="65.3" y="77.4">AO1_R10</text>
<text x="86.9" y="77.4">AO1_R9</text>
<text x="86.9" y="73.8">AO1_R7</text>
<text x="86.9" y="75.6">AO1_R8</text>
<text x="98.6" y="73.2">AND2R2</text>
<text x="98.6" y="75">AND2R3</text>
<text x="98.6" y="76.8">AND2R4</text>
<text x="168.1" y="77.4">AO2_R9</text>
<text x="168.1" y="73.8">AO2_R5</text>
<text x="168.1" y="75.6">AO2_R7</text>
<text x="181.6" y="73.2">3</text>
<text x="181.6" y="75">5</text>
<text x="181.6" y="76.8">7</text>
<text x="187.9" y="73.2">4</text>
<text x="187.9" y="75">6</text>
<text x="187.9" y="76.8">8</text>
<text x="195.1" y="77.4">AO2_R10</text>
<text x="195.1" y="75.6">AO2_R8</text>
<text x="195.1" y="73.8">AO2_R6</text>
<text x="216.7" y="75.6">AO2_R8</text>
<text x="216.7" y="77.4">AO2_R9</text>
<text x="216.7" y="73.8">AO2_R7</text>
<text x="228.5" y="73.2">AND2R2</text>
<text x="228.5" y="75">AND2R3</text>
<text x="228.5" y="76.8">AND2R4</text>
<text x="38.2" y="79.2">AO1_R11</text>
<text x="38.2" y="82.8">AO1_R15</text>
<text x="38.2" y="81">AO1_R13</text>
<text x="51.7" y="78.6">9</text>
<text x="51.7" y="80.4">11</text>
<text x="51.7" y="82.2">13</text>
<text x="57.2" y="80.4">12</text>
<text x="57.2" y="82.2">14</text>
<text x="57.2" y="78.6">10</text>
<text x="65.3" y="79.2">AO1_R12</text>
<text x="65.3" y="81">AO1_R14</text>
<text x="65.3" y="82.8">AO1_R16</text>
<text x="86.9" y="79.2">AO1_R10</text>
<text x="86.9" y="82.8">AO1_R12</text>
<text x="86.9" y="81">AO1_R11</text>
<text x="98.6" y="78.6">AND3R1</text>
<text x="98.6" y="80.4">AND3R2</text>
<text x="98.6" y="82.2">AND3R3</text>
<text x="168.1" y="82.8">AO2_R15</text>
<text x="168.1" y="81">AO2_R13</text>
<text x="168.1" y="79.2">AO2_R11</text>
<text x="181.6" y="78.6">9</text>
<text x="181.6" y="80.4">11</text>
<text x="181.6" y="82.2">13</text>
<text x="187" y="80.4">12</text>
<text x="187" y="82.2">14</text>
<text x="187" y="78.6">10</text>
<text x="195.1" y="79.2">AO2_R12</text>
<text x="195.1" y="82.8">AO2_R16</text>
<text x="195.1" y="81">AO2_R14</text>
<text x="216.7" y="81">AO2_R11</text>
<text x="216.7" y="79.2">AO2_R10</text>
<text x="216.7" y="82.8">AO2_R12</text>
<text x="228.5" y="78.6">AND3R1</text>
<text x="228.5" y="80.4">AND3R2</text>
<text x="228.5" y="82.2">AND3R3</text>
<text x="51.7" y="84">15</text>
<text x="51.7" y="85.9">17</text>
<text x="51.7" y="87.6">19</text>
<text x="57.2" y="84">16</text>
<text x="57.2" y="85.9">18</text>
<text x="57.2" y="87.6">20</text>
<text x="74.7" y="87.5">VCC</text>
<text x="86.9" y="88.2">AO1_R15</text>
<text x="86.9" y="86.4">AO1_R14</text>
<text x="86.9" y="84.6">AO1_R13</text>
<text x="98.6" y="84">AND3R4</text>
<text x="98.6" y="85.9">AND4R1</text>
<text x="98.6" y="87.6">AND4R2</text>
<text x="98.6" y="89.5">AND4R3</text>
<text x="181.6" y="84">15</text>
<text x="181.6" y="85.9">17</text>
<text x="181.6" y="87.6">19</text>
<text x="187" y="84">16</text>
<text x="187" y="85.9">18</text>
<text x="187" y="87.6">20</text>
<text x="204.5" y="87.5">VCC</text>
<text x="216.7" y="84.6">AO2_R13</text>
<text x="216.7" y="86.4">AO2_R14</text>
<text x="216.7" y="88.2">AO2_R15</text>
<text x="228.5" y="84">AND3R4</text>
<text x="228.5" y="85.9">AND4R1</text>
<text x="228.5" y="87.6">AND4R2</text>
<text x="228.5" y="89.5">AND4R3</text>
<text x="51.8" y="90.3">HEADER 10X2</text>
<text x="86.9" y="93.6">AO1_P1</text>
<text x="86.9" y="95.4">AO1_P2</text>
<text x="86.9" y="90">AO1_R16</text>
<text x="98.6" y="91.2">AND4R4</text>
<text x="98.6" y="94.9">AND1P1</text>
<text x="181.6" y="90.3">HEADER 10X2</text>
<text x="216.7" y="90">AO2_R16</text>
<text x="216.7" y="95.4">AO2_P2</text>
<text x="216.7" y="93.6">AO2_P1</text>
<text x="228.5" y="91.2">AND4R4</text>
<text x="228.5" y="94.9">AND1P1</text>
<text x="38.2" y="100.8">AO1_P1</text>
<text x="51.8" y="99.4">J3</text>
<text x="65.3" y="100.8">AO1_P2</text>
<text x="86.9" y="97.2">AO1_P3</text>
<text x="86.9" y="99">AO1_P4</text>
<text x="86.9" y="100.8">AO1_P5</text>
<text x="98.6" y="96.7">AND1P2</text>
<text x="98.6" y="98.5">AND1P3</text>
<text x="98.6" y="100.3">AND1P4</text>
<text x="168.1" y="100.8">AO2_P1</text>
<text x="181.6" y="99.4">J4</text>
<text x="195.1" y="100.8">AO2_P2</text>
<text x="216.7" y="97.2">AO2_P3</text>
<text x="216.7" y="99">AO2_P4</text>
<text x="216.7" y="100.8">AO2_P5</text>
<text x="228.5" y="96.7">AND1P2</text>
<text x="228.5" y="98.5">AND1P3</text>
<text x="228.5" y="100.3">AND1P4</text>
<text x="38.2" y="104.4">AO1_P5</text>
<text x="38.2" y="102.6">AO1_P3</text>
<text x="38.2" y="106.2">AO1_P7</text>
<text x="51.7" y="102.1">1</text>
<text x="51.7" y="103.9">3</text>
<text x="51.7" y="105.7">5</text>
<text x="51.7" y="107.5">7</text>
<text x="58.1" y="102.1">2</text>
<text x="58.1" y="103.9">4</text>
<text x="58.1" y="105.7">6</text>
<text x="58.1" y="107.5">8</text>
<text x="65.3" y="102.6">AO1_P4</text>
<text x="65.3" y="104.4">AO1_P6</text>
<text x="65.3" y="106.2">AO1_P8</text>
<text x="86.9" y="102.6">AO1_P6</text>
<text x="86.9" y="104.4">AO1_P7</text>
<text x="86.9" y="106.2">AO1_P8</text>
<text x="98.6" y="102.1">AND2P1</text>
<text x="98.6" y="103.9">AND2P2</text>
<text x="98.6" y="105.7">AND2P3</text>
<text x="98.6" y="107.5">AND2P4</text>
<text x="168.1" y="102.6">AO2_P3</text>
<text x="168.1" y="106.2">AO2_P7</text>
<text x="168.1" y="104.4">AO2_P5</text>
<text x="181.6" y="102.1">1</text>
<text x="181.6" y="103.9">3</text>
<text x="181.6" y="105.7">5</text>
<text x="181.6" y="107.5">7</text>
<text x="187.9" y="102.1">2</text>
<text x="187.9" y="103.9">4</text>
<text x="187.9" y="105.7">6</text>
<text x="187.9" y="107.5">8</text>
<text x="195.1" y="104.4">AO2_P6</text>
<text x="195.1" y="102.6">AO2_P4</text>
<text x="195.1" y="106.2">AO2_P8</text>
<text x="216.7" y="102.6">AO2_P6</text>
<text x="216.7" y="104.4">AO2_P7</text>
<text x="216.7" y="106.2">AO2_P8</text>
<text x="228.5" y="102.1">AND2P1</text>
<text x="228.5" y="103.9">AND2P2</text>
<text x="228.5" y="105.7">AND2P3</text>
<text x="228.5" y="107.5">AND2P4</text>
<text x="38.2" y="111.6">AO1_P13</text>
<text x="38.2" y="108">AO1_P9</text>
<text x="38.2" y="113.4">AO1_P15</text>
<text x="38.2" y="109.8">AO1_P11</text>
<text x="51.7" y="109.3">9</text>
<text x="51.7" y="111.1">11</text>
<text x="51.7" y="112.9">13</text>
<text x="57.2" y="111.1">12</text>
<text x="57.2" y="112.9">14</text>
<text x="57.2" y="109.3">10</text>
<text x="65.3" y="108">AO1_P10</text>
<text x="65.3" y="109.8">AO1_P12</text>
<text x="65.3" y="111.6">AO1_P14</text>
<text x="65.3" y="113.4">AO1_P16</text>
<text x="86.9" y="108">AO1_P9</text>
<text x="86.9" y="109.8">AO1_P10</text>
<text x="86.9" y="111.6">AO1_P11</text>
<text x="86.9" y="113.4">AO1_P12</text>
<text x="98.6" y="109.3">AND3P1</text>
<text x="98.6" y="111.1">AND3P2</text>
<text x="98.6" y="112.9">AND3P3</text>
<text x="168.1" y="108">AO2_P9</text>
<text x="168.1" y="113.4">AO2_P15</text>
<text x="168.1" y="111.6">AO2_P13</text>
<text x="168.1" y="109.8">AO2_P11</text>
<text x="181.6" y="109.3">9</text>
<text x="181.6" y="111.1">11</text>
<text x="181.6" y="112.9">13</text>
<text x="187" y="111.1">12</text>
<text x="187" y="112.9">14</text>
<text x="187" y="109.3">10</text>
<text x="195.1" y="111.6">AO2_P14</text>
<text x="195.1" y="108">AO2_P10</text>
<text x="195.1" y="113.4">AO2_P16</text>
<text x="195.1" y="109.8">AO2_P12</text>
<text x="216.7" y="109.8">AO2_P10</text>
<text x="216.7" y="113.4">AO2_P12</text>
<text x="216.7" y="108">AO2_P9</text>
<text x="216.7" y="111.6">AO2_P11</text>
<text x="228.5" y="109.3">AND3P1</text>
<text x="228.5" y="111.1">AND3P2</text>
<text x="228.5" y="112.9">AND3P3</text>
<text x="51.7" y="114.7">15</text>
<text x="51.8" y="117.4">HEADER 8X2</text>
<text x="57.2" y="114.7">16</text>
<text x="86.9" y="115.2">AO1_P13</text>
<text x="86.9" y="117.1">AO1_P14</text>
<text x="86.9" y="118.8">AO1_P15</text>
<text x="98.6" y="114.7">AND3P4</text>
<text x="98.6" y="116.5">AND4P1</text>
<text x="98.6" y="118.3">AND4P2</text>
<text x="181.6" y="114.7">15</text>
<text x="181.6" y="117.4">HEADER 8X2</text>
<text x="187" y="114.7">16</text>
<text x="216.7" y="117.1">AO2_P14</text>
<text x="216.7" y="115.2">AO2_P13</text>
<text x="216.7" y="118.8">AO2_P15</text>
<text x="228.5" y="114.7">AND3P4</text>
<text x="228.5" y="116.5">AND4P1</text>
<text x="228.5" y="118.3">AND4P2</text>
<text x="86.9" y="120.7">AO1_P16</text>
<text x="95.9" y="125.1">ANDOR4X4</text>
<text x="98.6" y="120.1">AND4P3</text>
<text x="98.6" y="121.9">AND4P4</text>
<text x="216.7" y="120.7">AO2_P16</text>
<text x="225.8" y="125.1">ANDOR4X4</text>
<text x="228.5" y="120.1">AND4P3</text>
<text x="228.5" y="121.9">AND4P4</text>
<text x="84.9" y="135.3">R1</text>
<text x="84.9" y="136.9">270</text>
<text x="214.8" y="135.3">R2</text>
<text x="214.8" y="136.9">270</text>
<text x="67.1" y="143.7">R3</text>
<text x="196.9" y="143.7">R4</text>
<text x="83.2" y="146.1">Q1</text>
<text x="83.2" y="147.7">2N3904</text>
<text x="213" y="146.1">Q2</text>
<text x="213" y="147.7">2N3904</text>
<text x="67.1" y="151.5">20K</text>
<text x="196.9" y="151.5">20K</text>
<text x="168.1" y="165.2">MISC</text>
<text x="168.1" y="191.9">MISC</text>
<text x="207.7" y="189.4">Title</text>
<text x="207.7" y="194.8">Size</text>
<text x="215" y="194.8">Document Number</text>
<text x="267.2" y="194.8">Rev</text>
<text x="269.1" y="196.6">NC</text>
<text x="207.7" y="200.1">Date:</text>
<text x="217.1" y="200.1">Monday, April 26, 2004</text>
<text x="243.8" y="200.1">Sheet</text>
<text x="252.8" y="200.1">1</text>
<text x="258.2" y="200.1">of</text>
<text x="263.6" y="200.1">4</text>
</g>
<g font-size="1.3">
<text x="29.2" y="1.7">5</text>
<text x="83.3" y="1.7">4</text>
<text x="137.4" y="1.7">3</text>
<text x="191.5" y="1.7">2</text>
<text x="245.6" y="1.7">1</text>
<text x=".8" y="28.1">D</text>
<text x="273.1" y="28.1">D</text>
<text x=".8" y="77.6">C</text>
<text x="273.1" y="77.6">C</text>
<text x=".8" y="127.3">B</text>
<text x="273.1" y="127.3">B</text>
<text x=".8" y="176.8">A</text>
<text x="273.1" y="176.8">A</text>
<text x="29.2" y="201.9">5</text>
<text x="83.3" y="201.9">4</text>
<text x="137.4" y="201.9">3</text>
<text x="191.5" y="201.9">2</text>
<text x="245.6" y="201.9">1</text>
</g>
</svg>
